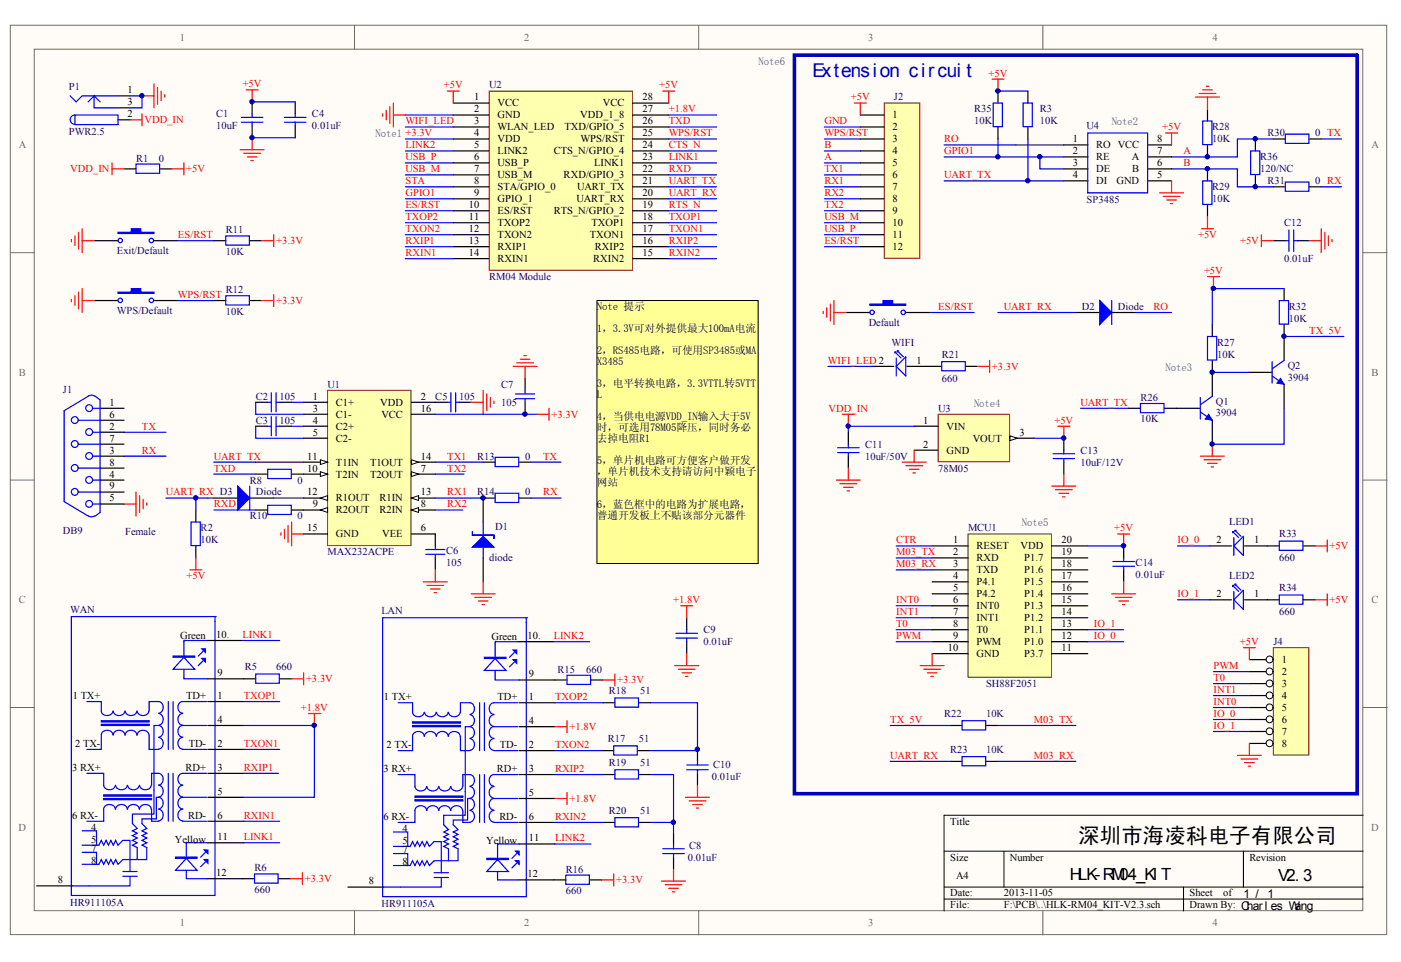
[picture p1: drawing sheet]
<svg xmlns="http://www.w3.org/2000/svg" width="297mm" height="204mm" viewBox="0 0 297 204" stroke-linecap="round" stroke-linejoin="round" font-family="sans-serif">
<g fill="#fffcf8" stroke="#716f64" stroke-width=".21">
<path d="M2.2 5.4h291.8v192.7h-291.8z"/>
<path d="M7.3 10.4h281.6v182.6h-281.6z"/>
</g>
<path d="M75.2 5.4v5M148.1 5.4v5M221.1 5.4v5M2.2 53.6h5.1M289 53.6h5.1M2.2 101.8h5.1M289 101.8h5.1M2.2 150h5.1M289 150h5.1M75.2 193.1v5.1M148.1 193.1v5.1M221.1 193.1v5.1" fill="none" stroke="#716f64" stroke-width=".21"/>
<path d="M289 172.8h-88.8v20.3M200.2 180.4h88.8M200.2 188h88.8M200.2 190.6h88.8M212.9 180.4v7.6M250.9 188v5.1M263.6 180.4v7.6" fill="none" stroke="#000" stroke-width=".21"/>
<path d="M69.4 82.7h17.7v32.9h-17.7z" fill="#ffffb0" stroke="#800000" stroke-width=".21"/>
<path d="M64.4 85.3h5M64.4 87.8h5M64.4 90.3h5M64.4 92.9h5M87.2 85.3h5.1M87.2 113.2h5.1M87.2 100.5h5.1" fill="none" stroke="#000" stroke-width=".25"/>
<path d="M87.2 100l1.5 .5-1.5 .5z" fill="#fffcf8" stroke="#000" stroke-width=".21"/>
<path d="M87.2 108.1h5.1" fill="none" stroke="#000" stroke-width=".25"/>
<path d="M87.2 108.1l1.5-.5v1z" fill="#fffcf8" stroke="#000" stroke-width=".21"/>
<path d="M64.4 108.1h5" fill="none" stroke="#000" stroke-width=".25"/>
<path d="M67.9 108.1l1.5-.5v1z" fill="#fffcf8" stroke="#000" stroke-width=".21"/>
<path d="M64.4 100.5h5" fill="none" stroke="#000" stroke-width=".25"/>
<path d="M67.9 100l1.5 .5-1.5 .5z" fill="#fffcf8" stroke="#000" stroke-width=".21"/>
<path d="M64.4 98h5" fill="none" stroke="#000" stroke-width=".25"/>
<path d="M67.9 97.4l1.5 .6-1.5 .5z" fill="#fffcf8" stroke="#000" stroke-width=".21"/>
<path d="M64.4 105.6h5" fill="none" stroke="#000" stroke-width=".25"/>
<path d="M67.9 105.6l1.5-.5v1z" fill="#fffcf8" stroke="#000" stroke-width=".21"/>
<path d="M87.2 105.6h5.1" fill="none" stroke="#000" stroke-width=".25"/>
<path d="M87.2 105.6l1.5-.5v1z" fill="#fffcf8" stroke="#000" stroke-width=".21"/>
<path d="M87.2 98h5.1" fill="none" stroke="#000" stroke-width=".25"/>
<path d="M87.2 97.4l1.5 .6-1.5 .5z" fill="#fffcf8" stroke="#000" stroke-width=".21"/>
<g fill="none" stroke="#000" stroke-width=".25">
<path d="M53.5 21.6v2.5M53.5 26.7v2.5M62.6 21.6v2.5M62.6 26.7v2.5M54.2 85.3h2.6M54.2 90.3h2.6M59.3 85.3h2.5M59.3 90.3h2.5M87.2 87.8h5.1M92.3 85.3h2.5M97.4 85.3h2.5M111.3 80.2v2.5"/>
<path d="M111.3 85.3v2.5M64.4 113.2h5M92.3 113.2v2.5M92.3 118.3v2.5M145.6 130.9v2.6M145.6 136v2.6"/>
</g>
<g fill="none" stroke="#00f" stroke-width=".25">
<path d="M51.2 24.9h4.5M51.2 25.9h4.5M53.5 24.1v.8M53.5 25.9v.8M53.5 21.6h9.1M53.5 29.2h9.1M60.3 24.9h4.6M60.3 25.9h4.6M62.6 24.1v.8M62.6 25.9v.8M26.3 91.6h8.9M26.3 96.7h8.9"/>
<path d="M54.2 85.3v2.5h10.2M54.2 90.3v2.6h10.2M56.8 85.3h.7M56.8 90.3h.7M57.5 83.2v4.1M57.5 88.3v4.1M58.5 83.2v4.1M58.5 88.3v4.1M58.5 85.3h.8M58.5 90.3h.8M61.8 85.3h2.6M61.8 90.3h2.6"/>
<path d="M92.3 98h10.1M94.8 85.3h.8M95.6 83.2v4.1M96.6 85.3h.8M96.6 83.2v4.1M109.3 83.5h4.1M109.3 84.5h4.1M111.3 82.7v.8M111.3 84.5v.8M90.3 117.5h4M90.3 116.5h4M92.3 115.7v.8"/>
<path d="M92.3 117.5v.8M143.3 134.2h4.6M143.3 135.3h4.6M145.6 133.5v.7M145.6 135.3v.7"/>
</g>
<g fill="none" stroke="#f00" stroke-width=".25">
<path d="M32.6 17.8v5.1M33.4 18.5v3.6M34.2 19.3v2M30.1 20.3h2.5M34.9 20.1v.5M50.9 31.7h5.1M51.7 32.5h3.5M52.4 33.3h2.1M53.2 34h.5M53.5 29.2v2.5M108.8 77.7h5.1M109.6 76.9h3.5"/>
<path d="M110.3 76.1h2M111.1 75.4h.5M111.3 77.7v2.5M99.9 85.3h2.5M102.4 82.7v5.1M103.2 83.5v3.5M104 84.3v2M104.7 85v.5M26.3 106.8h2.5M28.8 104.3v5.1M29.6 105.1v3.5M30.4 105.8v2.1"/>
<path d="M31.1 106.6v.5M59.5 112.9v.5M60.3 112.2v2M61.1 111.4v3.6M61.8 110.6v5.1M61.8 113.2h2.6M89.8 123.3h5M90.5 124.1h3.6M91.3 124.9h2M92 125.6h.5M92.3 120.8v2.5M145.6 138.6v2.5"/>
<path d="M143.1 141.1h5M143.8 141.8h3.6M144.6 142.6h2M145.3 143.4h.5"/>
</g>
<path d="M103.7 19.3h30.4v38h-30.4z" fill="#ffffb0" stroke="#800000" stroke-width=".21"/>
<g fill="none" stroke="#000" stroke-width=".25">
<path d="M96.1 21.8h7.6M96.1 24.4h7.6M96.1 26.9h7.6M96.1 29.5h7.6M96.1 32h7.6M96.1 34.5h7.6M96.1 37.1h7.6M96.1 39.6h7.6M134.2 21.8h7.6M134.2 24.4h7.6M134.2 26.9h7.6M134.2 29.5h7.6"/>
<path d="M134.2 32h7.6M134.2 34.5h7.6M134.2 37.1h7.6M134.2 39.6h7.6M96.1 42.1h7.6M96.1 44.7h7.6M96.1 47.2h7.6M96.1 49.8h7.6M96.1 52.3h7.6M96.1 54.8h7.6M134.2 42.1h7.6M134.2 44.7h7.6"/>
<path d="M134.2 47.2h7.6M134.2 49.8h7.6M134.2 52.3h7.6M134.2 54.8h7.6"/>
</g>
<path d="M81.1 24.1v.5M81.9 23.4v2M82.6 22.6v3.6M83.4 21.8v5.1M83.4 24.4h2.5" fill="none" stroke="#f00" stroke-width=".25"/>
<g fill="none" stroke="#00f" stroke-width=".25">
<path d="M85.9 32h10.2M85.9 34.5h10.2M85.9 37.1h10.2M85.9 39.6h10.2M141.8 24.4h10.1M141.8 26.9h10.1M141.8 29.5h10.1M141.8 32h10.1M141.8 34.5h10.1M141.8 37.1h10.1M141.8 39.6h10.1M85.9 42.1h10.2"/>
<path d="M85.9 44.7h10.2M85.9 47.2h10.2M85.9 49.8h10.2M85.9 52.3h10.2M85.9 54.8h10.2M141.8 42.1h10.1M141.8 44.7h10.1M141.8 47.2h10.1M141.8 49.8h10.1M141.8 52.3h10.1M141.8 54.8h10.1M39 136v7.6"/>
<path d="M43 138l-1 1.1M33.7 148.7a1.27 1.27 0 0 1 .9 1.2 1.27 1.27 0 0 1-.9 1.3M33.7 151.2a1.27 1.27 0 0 1 .9 1.3 1.27 1.27 0 0 1-.9 1.2M33.7 153.8a1.27 1.27 0 0 1 .9 1.2 1.27 1.27 0 0 1-.9 1.2M33.7 156.3a1.27 1.27 0 0 1 .9 1.2 1.27 1.27 0 0 1-.9 1.3M35.7 148.7v10.1M36.7 148.7v10.1M38.7 151.2a1.25 1.25 0 0 0-1 1.3 1.25 1.25 0 0 0 1 1.2M38.7 156.3a1.25 1.25 0 0 0-1 1.2 1.25 1.25 0 0 0 1 1.3M38.7 158.8h5.1M43 140.1l-1 1M43.8 148.7h-5.1a1.25 1.25 0 0 0-1 1.2 1.25 1.25 0 0 0 1 1.3"/>
<path d="M43.8 153.8h-5.1a1.25 1.25 0 0 0-1 1.2 1.25 1.25 0 0 0 1 1.2"/>
</g>
<g fill="#fff" stroke="#00f" stroke-width=".25">
<path d="M39 139.3l2.3 2.5h-4.6z"/>
<path d="M36.7 139.1h4.6v.2h-4.6z" fill-rule="evenodd"/>
</g>
<g fill="#00f" stroke="#00f" stroke-width=".25">
<path d="M42.8 137.5h.8v.8z"/>
<path d="M42.8 139.6h.8v.7z"/>
</g>
<g fill="none" stroke="#00f" stroke-width=".25">
<path d="M33.7 163.9a1.27 1.27 0 0 1 .9 1.3 1.27 1.27 0 0 1-.9 1.2M33.7 166.5a1.27 1.27 0 0 1 .9 1.2 1.27 1.27 0 0 1-.9 1.2M33.7 169a1.27 1.27 0 0 1 .9 1.2 1.27 1.27 0 0 1-.9 1.3M33.7 171.5a1.27 1.27 0 0 1 .9 1.3 1.27 1.27 0 0 1-.9 1.2M35.7 163.9v10.2M36.7 163.9v10.2M38.7 166.5a1.25 1.25 0 0 0-1 1.2 1.25 1.25 0 0 0 1 1.2M38.7 171.5a1.25 1.25 0 0 0-1 1.3 1.25 1.25 0 0 0 1 1.2M38.7 174.1h5.1M39.5 178.6v7.6M43.8 163.9h-5.1a1.25 1.25 0 0 0-1 1.3 1.25 1.25 0 0 0 1 1.2M43.8 169h-5.1a1.25 1.25 0 0 0-1 1.2 1.25 1.25 0 0 0 1 1.3"/>
<path d="M43.6 180.7l-1.1 1M43.6 182.7l-1.1 1"/>
</g>
<g fill="#fff" stroke="#00f" stroke-width=".25">
<path d="M39.5 181.9l2.3 2.6h-4.6z"/>
<path d="M37.2 181.7h4.6v.2h-4.6z" fill-rule="evenodd"/>
</g>
<g fill="#00f" stroke="#00f" stroke-width=".25">
<path d="M43.3 180.2h.8v.7z"/>
<path d="M43.3 182.2h.8v.8z"/>
<path d="M21.5 152.8h10.1v.2h-10.1z" fill-rule="evenodd"/>
<path d="M21.5 153.5h10.1v.3h-10.1z" fill-rule="evenodd"/>
<path d="M22 168.5h10.1v.2h-10.1z" fill-rule="evenodd"/>
<path d="M22 169.3h10.1v.2h-10.1z" fill-rule="evenodd"/>
</g>
<g fill="none" stroke="#00f" stroke-width=".25">
<path d="M43.8 135.8h-4.8v.2M45.6 130.7v59.1h-30.5v-59.1h30.7M105 136.3v7.6M109 138.3l-1 1M18.4 148.7h3.1v2a1.27 1.27 0 0 0 1.2 1 1.27 1.27 0 0 0 1.2-1M23.9 155.8a1.25 1.25 0 0 0-1.2-1 1.25 1.25 0 0 0-1.2 1v3h-3.1M26.5 150.7a1.27 1.27 0 0 1-1.3 1 1.27 1.27 0 0 1-1.2-1M26.5 155.8a1.25 1.25 0 0 0-1.3-1 1.25 1.25 0 0 0-1.2 1M29 150.7a1.27 1.27 0 0 1-1.2 1 1.27 1.27 0 0 1-1.2-1M29 155.8a1.25 1.25 0 0 0-1.2-1 1.25 1.25 0 0 0-1.2 1M31.6 150.7a1.27 1.27 0 0 1-1.3 1 1.27 1.27 0 0 1-1.2-1M31.6 155.8a1.25 1.25 0 0 0-1.3-1 1.25 1.25 0 0 0-1.2 1"/>
<path d="M31.6 155.8v3h2.1M33.7 148.7h-2.1v2M33.7 153.8h-1.1v18.7h-4.5v2.1l1 1-1 .5 1 .5-1 .5 1 .5-1 .5 1 .5-1 .5 1 .6v2.5M39 143.6v.3h5.1M51.7 158.8h7.6M51.7 148.7h7.6M99.7 149a1.27 1.27 0 0 1 .9 1.2 1.27 1.27 0 0 1-.9 1.2M99.7 151.5a1.27 1.27 0 0 1 .9 1.2 1.27 1.27 0 0 1-.9 1.3M99.7 154a1.27 1.27 0 0 1 .9 1.3 1.27 1.27 0 0 1-.9 1.2M99.7 156.6a1.27 1.27 0 0 1 .9 1.2 1.27 1.27 0 0 1-.9 1.2M101.7 149v10.1M102.7 149v10.1"/>
<path d="M104.7 151.5a1.25 1.25 0 0 0-1 1.2 1.25 1.25 0 0 0 1 1.3M104.7 156.6a1.25 1.25 0 0 0-1 1.2 1.25 1.25 0 0 0 1 1.2M104.7 159.1h5.1M109 140.3l-1 1M109.8 149h-5.1a1.25 1.25 0 0 0-1 1.2 1.25 1.25 0 0 0 1 1.2M109.8 154h-5.1a1.25 1.25 0 0 0-1 1.3 1.25 1.25 0 0 0 1 1.2M17.4 176.1h3.1v3h.5l.5-1 .5 1 .5-1 .5 1 .5-1 .5 1 .5-1 .5 1 1-1h1.6v6.6M17.4 179.1h3.1M18.4 163.9h3.6v2.6a1.27 1.27 0 0 0 1.2 .9 1.27 1.27 0 0 0 1.2-.9M24.4 171.5a1.25 1.25 0 0 0-1.2-1 1.25 1.25 0 0 0-1.2 1v2.6h-3.6M27 166.5a1.27 1.27 0 0 1-1.2 .9 1.27 1.27 0 0 1-1.3-.9M27 171.5a1.25 1.25 0 0 0-1.2-1 1.25 1.25 0 0 0-1.3 1"/>
<path d="M29.5 166.5a1.27 1.27 0 0 1-1.2 .9 1.27 1.27 0 0 1-1.2-.9M29.5 171.5a1.25 1.25 0 0 0-1.2-1 1.25 1.25 0 0 0-1.2 1M32.1 166.5a1.27 1.27 0 0 1-1.3 .9 1.27 1.27 0 0 1-1.2-.9M32.1 171.5a1.25 1.25 0 0 0-1.3-1 1.25 1.25 0 0 0-1.2 1M32.1 171.5v2.6h1.6M33.7 163.9h-1.6v2.6M33.7 169h-.5v4.6h-3.1v1l1 1-1 .5 1 .5-1 .5 1 .5-1 .5 1 .5-1 .5 1 .6v2.5h-5.1l-1 1-.5-1-.5 1-.5-1-.5 1-.5-1-.5 1-.5-1-.5 1h-.5v-2.5h-3.1M44.1 178.6h-4.6v.3M51.7 174.1h7.6M17.4 183.2h3.1M26 184.7h3.1M26 185.7h3.1"/>
<path d="M27.6 185.7v2.1h-12.2M39.5 186.2h4.3"/>
</g>
<path d="M43.8 135.8h7.6M44.1 153.8h7.6M44.1 148.7h7.6M44.1 158.8h7.6M44.1 143.9h7.6M44.1 163.9h7.6M44.1 174.1h7.6M44.1 169h7.6M44.1 178.6h7.6M7.8 187.8h7.6M43.8 186.2h7.6" fill="none" stroke="#000" stroke-width=".25"/>
<g fill="#fff" stroke="#00f" stroke-width=".25">
<path d="M105 139.6l2.3 2.5h-4.6z"/>
<path d="M102.7 139.3h4.6v.3h-4.6z" fill-rule="evenodd"/>
</g>
<g fill="#00f" stroke="#00f" stroke-width=".25">
<path d="M108.8 137.8h.8v.8z"/>
<path d="M108.8 139.8h.8v.8z"/>
</g>
<g fill="none" stroke="#00f" stroke-width=".25">
<path d="M99.7 164.2a1.27 1.27 0 0 1 .9 1.2 1.27 1.27 0 0 1-.9 1.2M99.7 166.7a1.27 1.27 0 0 1 .9 1.2 1.27 1.27 0 0 1-.9 1.3M99.7 169.3a1.27 1.27 0 0 1 .9 1.2 1.27 1.27 0 0 1-.9 1.2M99.7 171.8a1.27 1.27 0 0 1 .9 1.2 1.27 1.27 0 0 1-.9 1.2M101.7 164.2v10.1M102.7 164.2v10.1M104.7 166.7a1.25 1.25 0 0 0-1 1.2 1.25 1.25 0 0 0 1 1.3M104.7 171.8a1.25 1.25 0 0 0-1 1.2 1.25 1.25 0 0 0 1 1.2M104.7 174.3h5.1M105.5 178.9v7.6M109.8 164.2h-5.1a1.25 1.25 0 0 0-1 1.2 1.25 1.25 0 0 0 1 1.2M109.8 169.3h-5.1a1.25 1.25 0 0 0-1 1.2 1.25 1.25 0 0 0 1 1.2"/>
<path d="M109.6 180.9l-1.1 1M109.6 183l-1.1 1"/>
</g>
<g fill="#fff" stroke="#00f" stroke-width=".25">
<path d="M105.5 182.2l2.3 2.5h-4.6z"/>
<path d="M103.2 181.9h4.6v.3h-4.6z" fill-rule="evenodd"/>
</g>
<g fill="#00f" stroke="#00f" stroke-width=".25">
<path d="M109.3 180.4h.8v.8z"/>
<path d="M109.3 182.4h.8v.8z"/>
<path d="M87.5 153h10.1v.3h-10.1z" fill-rule="evenodd"/>
<path d="M87.5 153.8h10.1v.2h-10.1z" fill-rule="evenodd"/>
<path d="M88 168.7h10.1v.3h-10.1z" fill-rule="evenodd"/>
<path d="M88 169.5h10.1v.3h-10.1z" fill-rule="evenodd"/>
<path d="M25 49.2h2.8v-.7h2.1v.7h2.7v.3h-7.6z" fill-rule="evenodd"/>
<path d="M25 61.9h2.8v-.7h2.1v.7h2.7v.3h-7.6z" fill-rule="evenodd"/>
</g>
<g fill="none" stroke="#00f" stroke-width=".25">
<path d="M14.9 20.3l1.2 1.3 1.3-1.3h7.6M15.9 24.4a.98 .98 0 0 0-1 1 .98 .98 0 0 0 1 .9M15.9 24.4h9.1v2h-9.1zM18.7 21.6l1.3-1.3v2.6h5M20 20.3l1.2 1.3M27.6 20.3h2.5v2.6h-2.5M85.9 24.4h10.2M85.9 26.9h10.2M85.9 29.5h10.2M220.5 33.3v2.5h5.1M230.6 28.2h12.7v12.7h-12.7zM255 25.6h2v5h-2z"/>
<path d="M255 38.3h2v5h-2zM37.7 51h7.6M47.9 50h5v2h-5zM37.7 63.7h7.6M47.9 62.7h5v1.9h-5zM16.7 99.2h4.5M16.7 94.2h4.5M16.7 89.1h4.5M19.7 96.7h1.5M19.7 91.6h1.5M19.7 86.5h1.5M56.8 99.5h5v1.9h-5z"/>
<path d="M92.3 87.8h21.6M16.7 104.3h4.5M18.7 109.4l-5.1-3.1v-19.3l5.1-3a1.23 1.23 0 0 1 1.5 0l1 .8v23.8l-1 .8M19.7 106.8h1.5M19.7 101.8h1.5M20.1 109.3a1.23 1.23 0 0 1-1.4 0M45.3 100.5h8.9M45.3 108.1h8.9M56.8 107.1h5v1.9h-5zM92.3 100.5h6.1M92.3 108.1h5.8M51.4 135.8h7.9"/>
<path d="M109.8 136h-4.8v.3M111.6 130.9v59.2h-30.5v-59.2h30.7M117.4 136h7.6M51.7 153.8h15v15.2h-15M54.2 142.9h5v1.9h-5zM84.4 149h3.1v2a1.27 1.27 0 0 0 1.2 .9 1.27 1.27 0 0 0 1.2-.9M89.9 156.1a1.25 1.25 0 0 0-1.2-1.1 1.25 1.25 0 0 0-1.2 1.1v3h-3.1M92.5 151a1.27 1.27 0 0 1-1.3 .9 1.27 1.27 0 0 1-1.2-.9M92.5 156.1a1.25 1.25 0 0 0-1.3-1.1 1.25 1.25 0 0 0-1.2 1.1M95 151a1.27 1.27 0 0 1-1.2 .9 1.27 1.27 0 0 1-1.3-.9M95 156.1a1.25 1.25 0 0 0-1.2-1.1 1.25 1.25 0 0 0-1.3 1.1M97.5 151a1.27 1.27 0 0 1-1.2 .9 1.27 1.27 0 0 1-1.2-.9"/>
<path d="M97.5 156.1a1.25 1.25 0 0 0-1.2-1.1 1.25 1.25 0 0 0-1.2 1.1M97.6 156.1v3h2.1M99.7 149h-2.1v2M99.7 154h-1.1v18.8h-4.5v2l1 1-1 .6 1 .5-1 .5 1 .5-1 .5 1 .5-1 .5 1 .5v2.5M105 143.9v.2h5.1M117.7 149h10.1M117.7 159.1h9.9M120.2 143.1h5v2h-5zM130.1 158.1h5v1.9h-5zM130.4 147.9h5v2h-5zM138 149h9.9v10.1h-10.2M51.7 163.9h7.3"/>
<path d="M51.7 178.6h7.6M83.4 176.4h3.1v3h.5l.5-1 .5 1 .5-1 .5 1 .5-1 .5 1 .5-1 .5 1 1-1h1.6v6.6M83.4 179.4h3.1M84.4 164.2h3.6v2.5a1.27 1.27 0 0 0 1.2 1 1.27 1.27 0 0 0 1.2-1M90.4 171.8a1.25 1.25 0 0 0-1.2-1 1.25 1.25 0 0 0-1.2 1v2.5h-3.6M93 166.7a1.27 1.27 0 0 1-1.3 1 1.27 1.27 0 0 1-1.2-1M93 171.8a1.25 1.25 0 0 0-1.3-1 1.25 1.25 0 0 0-1.2 1M95.5 166.7a1.27 1.27 0 0 1-1.2 1 1.27 1.27 0 0 1-1.2-1M95.5 171.8a1.25 1.25 0 0 0-1.2-1 1.25 1.25 0 0 0-1.2 1M98.1 166.7a1.27 1.27 0 0 1-1.3 1 1.27 1.27 0 0 1-1.2-1M98.1 171.8a1.25 1.25 0 0 0-1.3-1 1.25 1.25 0 0 0-1.2 1M98.1 171.8v2.5h1.6"/>
<path d="M99.7 164.2h-1.6v2.5M99.7 169.3h-.6v4.5h-3v1l1 1-1 .6 1 .5-1 .5 1 .5-1 .5 1 .5-1 .5 1 .5v2.5h-5.1l-1 1.1-.5-1.1-.5 1.1-.5-1.1-.5 1.1-.5-1.1-.5 1.1-.5-1.1-.5 1.1h-.5v-2.6h-3.1M110.1 178.9h-4.6v.2M117.7 178.9h7.6M117.7 164.2h10.1M117.7 174.3h10.1M130.4 163.2h5v1.9h-5zM130.4 173.3h5v2h-5zM140.5 179.9h4.6M142.8 179.1v.8M145.6 162.1h4.6M145.6 163.2h4.6"/>
<path d="M147.9 161.4v.7M147.9 163.2v.7M54 185.2h5v2h-5zM83.4 183.5h3.1M92 185h3.1M92 186h3.1M93.6 186v2h-12.2M105.5 186.5h4.3M120 185.5h5v1.9h-5zM140.5 180.9h4.6M142.8 180.9v.8"/>
<circle cx="25.5" cy="51" r=".47"/>
<circle cx="32.1" cy="51" r=".47"/>
<circle cx="25.5" cy="63.7" r=".47"/>
<circle cx="32.1" cy="63.7" r=".47"/>
<circle cx="15.9" cy="89" r=".72"/>
<circle cx="15.9" cy="99.2" r=".72"/>
<circle cx="15.9" cy="94.1" r=".72"/>
<circle cx="18.9" cy="86.5" r=".72"/>
<circle cx="18.9" cy="96.7" r=".72"/>
<circle cx="18.9" cy="91.6" r=".72"/>
<circle cx="15.9" cy="104.3" r=".72"/>
<circle cx="18.9" cy="101.7" r=".72"/>
<circle cx="18.9" cy="106.8" r=".72"/>
</g>
<g fill="none" stroke="#000" stroke-width=".25">
<path d="M25 25.4h2.6M25 20.3h2.6M25 22.9h2.6M225.6 30.7h5M225.6 33.3h5M225.6 35.8h5M225.6 38.3h5M243.3 30.7h5.1M243.3 33.3h5.1M243.3 35.8h5.1M243.3 38.3h5.1M256 23.1v2.5"/>
<path d="M256 30.7v2.6M256 35.8v2.5M20 51h5M32.6 51h5.1M45.3 51h2.6M52.9 51h2.6M256 43.4v2.5M20 63.7h5M32.6 63.7h5.1M45.3 63.7h2.6M52.9 63.7h2.6M21.2 86.5h5.1"/>
<path d="M21.2 89.1h5.1M21.2 91.6h5.1M21.2 94.2h5.1M21.2 96.7h5.1M21.2 99.2h5.1M21.2 101.8h5.1M21.2 104.3h5.1M21.2 106.8h5.1M54.2 100.5h2.6M54.2 108.1h2.6M61.8 100.5h2.6M61.8 108.1h2.6"/>
<path d="M109.8 136h7.6M51.7 143.9h2.5M59.3 143.9h2.5M110.1 154h7.6M110.1 149h7.6M110.1 159.1h7.6M110.1 144.1h10.1M125.3 144.1h2.5M127.6 159.1h2.5M127.8 149h2.6M135.2 159.1h2.5M135.4 149h2.6"/>
<path d="M147.9 158.8v2.6M110.1 164.2h7.6M110.1 174.3h7.6M110.1 169.3h7.6M110.1 178.9h7.6M127.8 164.2h2.6M127.8 174.3h2.6M135.4 164.2h2.6M135.4 174.3h2.6M142.8 176.6v2.5M147.9 163.9v2.6M51.4 186.2h2.6"/>
<path d="M59 186.2h2.6M73.8 188h7.6M109.8 186.5h10.2M125 186.5h2.6M142.8 181.7v2.5"/>
</g>
<g fill="none" stroke="#f00" stroke-width=".25">
<path d="M52.2 19.1h2.5M53.5 19.1v2.5M94.8 19.3h2.6M96.1 19.3v2.5M140.5 19.3h2.6M141.8 19.3v2.5M254.2 19.8h3.6M255 19.1h2M255.8 18.3h.5M27.6 25.4h2.5M30.1 24.1v2.6M248.4 38.3v2.6"/>
<path d="M253.5 20.6h5M256 20.6v2.5M15.1 50.8v.5M15.9 50v2M16.7 49.2v3.6M17.4 48.5v5.1M17.4 51h2.6M55.5 51h2.5M58 49.8v2.5M245.9 40.9h5M246.6 41.6h3.6M247.4 42.4h2"/>
<path d="M248.1 43.2h.6M15.1 63.5v.5M15.9 62.7v2M16.7 61.9v3.6M17.4 61.2v5M17.4 63.7h2.6M55.5 63.7h2.5M58 62.4v2.6M113.9 87.8h2.5M116.4 86.5v2.6M144.3 128.4h2.6M145.6 128.4v2.5"/>
<path d="M61.8 143.9h2.6M64.4 142.6v2.5M65.4 151.2h2.5M66.7 151.2v2.6M117.7 154h2.5M120.2 152.8v2.5M127.8 144.1h2.6M130.4 142.9v2.5M117.7 169.3h2.5M120.2 168v2.5M145.3 169h5.1M146.1 169.8h3.6"/>
<path d="M146.9 170.5h2M147.6 171.3h.5M147.9 166.5v2.5M61.6 186.2h2.5M64.1 185v2.5M127.6 186.5h2.5M130.1 185.2v2.6M140.3 186.8h5M141 187.5h3.6M141.8 188.3h2M142.5 189h.6M142.8 184.2v2.6"/>
</g>
<path d="M200.4 173.1h25.6v7h-25.6z" fill="none" stroke="#fff" stroke-width=".21"/>
<path d="M198.9 87.8h15.2v10.1h-15.2z" fill="#ffffb0" stroke="#800000" stroke-width=".21"/>
<path d="M193.8 90.3h5.1M193.8 95.4h5.1M214.1 92.9h5.1" fill="none" stroke="#000" stroke-width=".25"/>
<path d="M214.1 92.4l1.6 .5-1.6 .5z" fill="#fffcf8" stroke="#000" stroke-width=".21"/>
<g fill="none" stroke="#f00" stroke-width=".25">
<path d="M23.8 34.5v2.6M23.8 35.8h2.5M36.4 35.8h2.6M39 34.5v2.6M181.1 21.8h2.6M182.4 21.8v2.6M174.5 66v.5M175.3 65.2v2.1M176.1 64.5v3.5M176.8 63.7v5.1M176.8 66.2h2.6M207.3 77.7h2.5"/>
<path d="M209.8 76.4v2.5M178.6 87.8h2.5M179.9 87.8v2.5M179.9 99.2v2.6M191.3 98h5.1M192 98.7h3.6M192.8 99.5h2M193.8 95.4v2.6M224.3 90.3h2.5M225.6 90.3v2.6M177.3 101.8h5.1M178.1 102.5h3.5"/>
<path d="M178.8 103.3h2.1M179.6 104h.5M193.6 100.2h.5M223 103h5.1M223.8 103.8h3.5M224.5 104.6h2.1M225.3 105.3h.5M225.6 100.5v2.5"/>
</g>
<path d="M26.3 35.8h2.5M33.9 35.8h2.5M179.4 66.2h5M184.9 77.7h4.6M192 66.2h5.1M192.3 77.7h7.4M204.7 77.7h2.6M179.9 91.6v2.6M179.9 96.7v2.5M225.6 92.9v2.5M225.6 98v2.5" fill="none" stroke="#000" stroke-width=".25"/>
<g fill="none" stroke="#00f" stroke-width=".25">
<path d="M28.8 34.8h5v1.9h-5zM174.8 26.9h7.6M174.8 29.5h7.6M174.8 32h7.6M174.8 34.5h7.6M174.8 37.1h7.6M174.8 39.6h7.6M200.2 30.7h15.2M200.2 38.3h25.4M200.2 33.3h25.4M174.8 42.1h7.6M174.8 44.7h7.6"/>
<path d="M174.8 47.2h7.6M174.8 49.8h7.6M174.8 52.3h7.6M175.5 77.7h9.4M189.8 74.6l1.2 1.3M189.8 74.6v.3M189.8 74.6h.2M190 77.7l2-2.1v4.1zM190 75.9v3.8M190.3 74.4l1.2 1.2M190.3 74.4v.2M190.3 74.4h.2"/>
<path d="M197.1 66.2h9.4M199.7 76.6h5v2h-5zM177.6 94.9h4.5M177.6 95.9h4.5M179.9 94.2v.7M179.9 95.9v.8M193.8 90.3h-13.9v1.3M219.2 92.9h6.4M223.3 96.2h4.5M223.3 97.2h4.5M225.6 95.4v.8M225.6 97.2v.8"/>
<circle cx="184.9" cy="66.2" r=".47"/>
<circle cx="191.5" cy="66.2" r=".47"/>
</g>
<path d="M184.4 64.5h2.8v-.8h2.1v.8h2.7v.2h-7.6z" fill-rule="evenodd" fill="#00f" stroke="#00f" stroke-width=".25"/>
<path d="M187.5 21.8h7.5v32.9h-7.5z" fill="#ffffb0" stroke="#800000" stroke-width=".21"/>
<g fill="none" stroke="#000" stroke-width=".25">
<path d="M182.4 24.4h5.1M182.4 26.9h5.1M182.4 29.5h5.1M182.4 32h5.1M182.4 34.5h5.1M182.4 37.1h5.1M182.4 39.6h5.1M270 29.5h2.5M270 39.6h2.5M277.6 29.5h2.5M277.6 39.6h2.5M182.4 42.1h5.1"/>
<path d="M182.4 44.7h5.1M182.4 47.2h5.1M182.4 49.8h5.1M182.4 52.3h5.1M257 78.9v5.1M264.6 78.9h5.1M272.3 71.3v5.1M102.4 98h2.6M110.1 98h2.5M249.4 86.5h5.1M257 89.1v5.1M272.3 81.5v5"/>
<path d="M102.4 118.3v5M105 105.6h-2.6v5M110.1 105.6h2.5"/>
</g>
<g fill="none" stroke="#00f" stroke-width=".25">
<path d="M272.5 28.4h5v2h-5zM272.5 38.6h5v1.9h-5zM280.1 29.5h4.3M280.1 39.6h4.3M269.7 79.7l2.6 1.8M269.7 76.6v4.6M272.3 76.4l-2.6 1.8M45.3 98h8.9M105 96.9h5v2h-5zM112.6 98h6.3M229.1 86.5h10.2M254.5 87.3l2.5 1.8"/>
<path d="M254.5 84.3v4.5M257 84l-2.5 1.8M272.3 86.5v7.7h-15.3M35.2 105.6h8.9M102.4 110.6v7.7M105 104.6h5v1.9h-5zM112.6 105.6h6.3"/>
</g>
<g fill="#00f" stroke="#00f" stroke-width=".25">
<path d="M100.2 116l2.2-2.3 2.3 2.3z"/>
<path d="M100.2 112.7v.7h4.5v.8v-.8h-4.5z" fill-rule="evenodd"/>
</g>
<g fill="#00f" stroke="#00f" stroke-width=".21">
<path d="M256.3 87.8l.7 1.3-1.5-.3z"/>
<path d="M271.5 80.2l.8 1.3-1.6-.3z"/>
</g>
<path d="M256 58.6h2.5M257.3 58.6v2.6M254.5 96.7h5.1M255.2 97.4h3.6M256 98.2h2M256.8 99h.5M257 94.2v2.5" fill="none" stroke="#f00" stroke-width=".25"/>
<path d="M205.2 113.2h17.7v30.3h-17.7z" fill="#ffffb0" stroke="#800000" stroke-width=".21"/>
<g fill="none" stroke="#000" stroke-width=".25">
<path d="M197.6 115.7h7.6M197.6 118.3h7.6M223 115.7h7.6M223 118.3h7.6M197.6 120.8h7.6M197.6 123.3h7.6M197.6 125.9h7.6M197.6 128.4h7.6M197.6 130.9h7.6M197.6 133.5h7.6M197.6 136h7.6M197.6 138.6h7.6"/>
<path d="M223 120.8h7.6M223 123.3h7.6M223 125.9h7.6M223 128.4h7.6M223 130.9h7.6M223 133.5h7.6M223 136h7.6M223 138.6h7.6M201.4 153.8h2.6M209.1 153.8h2.5M201.4 161.4h2.6M209.1 161.4h2.5"/>
</g>
<g fill="none" stroke="#00f" stroke-width=".25">
<path d="M190 118.3h7.6M190 115.7h7.6M190 136h7.6M190 120.8h7.6M190 128.4h7.6M190 130.9h7.6M190 133.5h7.6M230.6 136h7.6M230.6 133.5h7.6M188.7 153.8h12.7M204 152.8h5v1.9h-5zM211.6 153.8h16.5"/>
<path d="M188.7 161.4h12.7M204 160.4h5v1.9h-5zM211.6 161.4h16.5"/>
</g>
<path d="M237 113.2h2.5M238.2 113.2v2.5" fill="none" stroke="#f00" stroke-width=".25"/>
<path d="M270 137.3h7.5v22.7h-7.5z" fill="#ffffb0" stroke="#800000" stroke-width=".21"/>
<path d="M264.9 139.8h5.1" fill="none" stroke="#000" stroke-width=".25"/>
<circle cx="269.2" cy="139.8" r=".72" fill="#fffcf8" stroke="#000" stroke-width=".21"/>
<path d="M264.9 142.4h5.1" fill="none" stroke="#000" stroke-width=".25"/>
<circle cx="269.2" cy="142.3" r=".72" fill="#fffcf8" stroke="#000" stroke-width=".21"/>
<path d="M264.9 144.9h5.1" fill="none" stroke="#000" stroke-width=".25"/>
<circle cx="269.2" cy="144.9" r=".72" fill="#fffcf8" stroke="#000" stroke-width=".21"/>
<path d="M264.9 147.4h5.1" fill="none" stroke="#000" stroke-width=".25"/>
<circle cx="269.2" cy="147.4" r=".72" fill="#fffcf8" stroke="#000" stroke-width=".21"/>
<path d="M264.9 150h5.1" fill="none" stroke="#000" stroke-width=".25"/>
<circle cx="269.2" cy="149.9" r=".72" fill="#fffcf8" stroke="#000" stroke-width=".21"/>
<path d="M264.9 152.5h5.1" fill="none" stroke="#000" stroke-width=".25"/>
<circle cx="269.2" cy="152.5" r=".72" fill="#fffcf8" stroke="#000" stroke-width=".21"/>
<path d="M264.9 155h5.1" fill="none" stroke="#000" stroke-width=".25"/>
<circle cx="269.2" cy="155" r=".72" fill="#fffcf8" stroke="#000" stroke-width=".21"/>
<path d="M264.9 157.6h5.1" fill="none" stroke="#000" stroke-width=".25"/>
<circle cx="269.2" cy="157.5" r=".72" fill="#fffcf8" stroke="#000" stroke-width=".21"/>
<g fill="none" stroke="#000" stroke-width=".25">
<path d="M211.6 19.3v2.5M217.9 19.3v2.5M211.6 26.9v2.6M217.9 26.9v2.6M266.2 29.5v2.5M266.2 37.1v2.5M270 51h2.5M275 51h2.6M228.1 66.2h5.1M235.7 66.2h5.1M257 68.8v2.5M257 76.4v2.5"/>
<path d="M272.3 61.2v2.5M272.3 68.8v2.5M239.3 86.5h2.5M246.9 86.5h2.5M41.5 108.1v2.5M41.5 115.7v2.6M45.3 105.6h5.1M52.9 105.6h5.1M238.2 115.7v2.6M256.5 115.7h4.6M263.9 115.7h7.3M276.3 115.7h2.6"/>
<path d="M238.2 120.8v2.5M256.5 127.1h4.6M263.9 127.1h7.3M276.3 127.1h2.6"/>
</g>
<g fill="none" stroke="#00f" stroke-width=".25">
<path d="M211.6 19.3h6.3M210.6 21.8h1.9v5h-1.9zM211.6 29.5v3.8M216.9 21.8h2v5h-2zM217.9 29.5v8.8M248.4 35.8h14v3.8h7.6M265.1 32h2v5h-2zM270 29.5h-7.6v3.8h-14M272.5 51h.8M273.3 48.7v4.6M274.3 51h.7M274.3 48.7v4.6"/>
<path d="M211.6 66.2h16.5M235.7 63.7v5.1M240.8 66.2h7.6M256 71.3h2v5h-2zM257 78.9h7.6M271.2 63.7h2v5h-2zM272 71.3h12.9M272.3 61.2h-15.3v7.6M241.8 85.5h5v2h-5zM40.5 110.6h2v5h-2zM41.5 105.6v2.5M52.9 103v5.1"/>
<path d="M92.3 105.6h10.1M230.6 115.7h7.6M236 119h4.5M238.2 118.3v.7M249.7 115.7h6.8M261.3 112.7v.2M261.3 112.7l1.3 1.2M261.3 112.7h.3M261.6 115.7l2-2v4zM261.6 113.9v3.8M261.8 112.4v.3M261.8 112.4l1.3 1.3"/>
<path d="M261.8 112.4h.3M271.2 114.7h5v2h-5zM236 120h4.5M238.2 120v.8M249.7 127.1h6.8M261.3 124.1l1.3 1.3M261.3 124.1v.2M261.3 124.1h.3M261.6 127.1l2-2v4.1zM261.6 125.4v3.8M261.8 123.8l1.3 1.3M261.8 123.8v.3"/>
<path d="M261.8 123.8h.3M271.2 126.1h5v2h-5zM257.3 150h7.6M257.3 142.4h7.6M257.3 144.9h7.6M257.3 147.4h7.6M257.3 155h7.6M257.3 152.5h7.6"/>
</g>
<g fill="none" stroke="#f00" stroke-width=".25">
<path d="M210.3 16.8h2.6M211.6 16.8v2.5M247.1 28.2h2.6M248.4 28.2v2.5M254.7 48.5h2.6M256 45.9v2.6M267.4 49.8v2.5M267.4 51h2.6M277.6 51h2.5M280.1 48.5v5.1M280.9 49.2v3.6M281.6 50v2"/>
<path d="M282.4 50.8v.5M41.5 118.3v2.5M278.9 115.7h2.5M281.4 114.4v2.6M40.3 120.8h2.5M99.9 125.9h5.1M100.7 126.6h3.5M101.4 127.4h2.1M102.2 128.1h.5M102.4 123.3v2.6M197.6 138.6v2.5M235.7 125.9h5.1"/>
<path d="M236.5 126.6h3.5M237.2 127.4h2.1M238 128.1h.5M238.2 123.3v2.6M263.6 137.3h2.6M264.9 137.3v2.5M278.9 127.1h2.5M281.4 125.9v2.5M195.1 141.1h5.1M195.9 141.8h3.5M196.6 142.6h2M197.4 143.4h.5"/>
<path d="M264.9 157.6v2.5M262.4 160.1h5M263.1 160.9h3.6M263.9 161.6h2M264.6 162.4h.5"/>
</g>
<g fill="#00f" stroke="#00f" stroke-width=".25">
<path d="M50.4 103l2.5 2.6-2.5 2.5z"/>
<path d="M233.2 63.7l2.5 2.5-2.5 2.6z"/>
</g>
<path d="M215.4 30.7h10.2M54.2 98h10.2M44.1 105.6h1.2M58 105.6h6.4" fill="none" stroke="#000080" stroke-width=".25"/>
<path d="M126.6 63.7h34.1v55.7h-34.1z" fill="#ffff96" stroke="#000" stroke-width=".21"/>
<path d="M138 164.2h4.8v12.4M138 174.3h4.8" fill="none" stroke="#00f" stroke-width=".25"/>
<path d="M168.4 11.7h119.3v156.5h-119.3z" fill="none" stroke="#0000bf" stroke-width=".76"/>
<g fill="#000080" stroke="#000080" stroke-width=".21">
<circle cx="30.1" cy="20.3" r=".47"/>
<circle cx="41.5" cy="105.5" r=".47"/>
<circle cx="53.4" cy="29.2" r=".47"/>
<circle cx="53.4" cy="21.6" r=".47"/>
<circle cx="66.6" cy="153.7" r=".47"/>
<circle cx="102.4" cy="105.5" r=".47"/>
<circle cx="111.3" cy="87.8" r=".47"/>
<circle cx="142.8" cy="174.3" r=".47"/>
<circle cx="147.8" cy="158.8" r=".47"/>
<circle cx="179.8" cy="90.3" r=".47"/>
<circle cx="211.6" cy="33.2" r=".47"/>
<circle cx="211.6" cy="19.3" r=".47"/>
<circle cx="217.9" cy="38.3" r=".47"/>
<circle cx="220.4" cy="33.2" r=".47"/>
<circle cx="225.5" cy="92.8" r=".47"/>
<circle cx="238.2" cy="115.7" r=".47"/>
<circle cx="256" cy="35.8" r=".47"/>
<circle cx="256" cy="33.2" r=".47"/>
<circle cx="257" cy="94.1" r=".47"/>
<circle cx="257" cy="78.9" r=".47"/>
<circle cx="257.2" cy="61.1" r=".47"/>
<circle cx="266.1" cy="39.6" r=".47"/>
<circle cx="266.1" cy="29.4" r=".47"/>
<circle cx="272.2" cy="71.3" r=".47"/>
</g>
<text font-size="4.6" x="228.6" y="178.7">深圳市海凌科电子有限公司</text>
<text font-size="4" fill="#0000bf" x="172.2" y="16.3">Extension circui t</text>
<g font-size="3.6">
<text x="226.8" y="186.4">HLK-RM04_KI T</text>
<text x="271" y="186.7">V2. 3</text>
</g>
<g font-size="2.5">
<text x="263.6" y="190.3">1 /</text>
<text x="268.7" y="190.3">1</text>
<text x="263.1" y="192.9">Charl es Wng</text>
<text x="274.5" y="192.9">a</text>
</g>
<g font-size="2.3" fill="#00a36e">
<text x="160.8" y="13.9">Note6</text>
<text x="79.6" y="29.1">Note1 +3.3V</text>
<text x="235.7" y="26.5">Note2</text>
<text x="247.1" y="78.6">Note3</text>
<text x="206.5" y="86.2">Note4</text>
<text x="216.7" y="111.5">Note5</text>
</g>
<g font-size="2.3">
<text x="126.6" y="65.7">Note 提示</text>
<text x="126.6" y="70.3">1，3.3V可对外提供最大100mA电流</text>
<text x="126.6" y="75">2，RS485电路，可使用SP3485或MA</text>
<text x="126.6" y="77.3">X3485</text>
<text x="126.6" y="82">3，电平转换电路，3.3VTTL转5VTT</text>
<text x="126.6" y="84.3">L</text>
<text x="126.6" y="89">4，当供电电源VDD_IN输入大于5V</text>
<text x="126.6" y="91.3">时，可选用78M05降压，同时务必</text>
<text x="126.6" y="93.7">去掉电阻R1</text>
<text x="126.6" y="98.3">5，单片机电路可方便客户做开发</text>
<text x="126.6" y="100.7">，单片机技术支持请访问中颖电子</text>
<text x="126.6" y="103">网站</text>
<text x="126.6" y="107.7">6，蓝色框中的电路为扩展电路，</text>
<text x="126.6" y="110">普通开发板上不贴该部分元器件</text>
</g>
<g font-size="2.2" fill="#716f64">
<text x="38.1" y="8.6">1</text>
<text x="111.1" y="8.6">2</text>
<text x="184.1" y="8.6">3</text>
<text x="257.1" y="8.6">4</text>
<text x="4" y="31.4">A</text>
<text x="290.8" y="31.4">A</text>
<text x="4" y="79.6">B</text>
<text x="290.8" y="79.6">B</text>
<text x="4" y="127.9">C</text>
<text x="290.8" y="127.9">C</text>
<text x="3.9" y="176.1">D</text>
<text x="290.7" y="176.1">D</text>
<text x="38.1" y="196.4">1</text>
<text x="111.1" y="196.4">2</text>
<text x="184.1" y="196.4">3</text>
<text x="257.1" y="196.4">4</text>
</g>
<g font-size="2.2" fill="#f00">
<text x="209.6" y="16.2">+5V</text>
<text x="51.5" y="18.5">+5V</text>
<text x="94.1" y="18.8">+5V</text>
<text x="139.8" y="18.8">+5V</text>
<text x="141.8" y="23.8">+1.8V</text>
<text x="180.4" y="21.3">+5V</text>
<text x="30.6" y="26.1">VDD_IN</text>
<text x="85.9" y="26.4">WIFI_LED</text>
<text x="141.8" y="26.4">TXD</text>
<text x="141.8" y="28.9">WPS/RST</text>
<text x="174.8" y="26.4">GND</text>
<text x="174.8" y="28.9">WPS/RST</text>
<text x="246.4" y="27.6">+5V</text>
<text x="85.9" y="34">USB_P</text>
<text x="85.9" y="31.4">LINK2</text>
<text x="141.8" y="31.4">CTS_N</text>
<text x="141.8" y="34">LINK1</text>
<text x="174.8" y="31.4">B</text>
<text x="174.8" y="34">A</text>
<text x="200.2" y="32.7">GPIO1</text>
<text x="200.2" y="30.2">RO</text>
<text x="250.9" y="35.2">B</text>
<text x="250.9" y="32.7">A</text>
<text x="14.9" y="36.5">VDD_IN</text>
<text x="39.5" y="36.5">+5V</text>
<text x="85.9" y="36.5">USB_M</text>
<text x="85.9" y="39.1">STA</text>
<text x="85.9" y="41.6">GPIO1</text>
<text x="141.8" y="36.5">RXD</text>
<text x="141.8" y="39.1">UART_TX</text>
<text x="141.8" y="41.6">UART_RX</text>
<text x="174.8" y="39.1">RX1</text>
<text x="174.8" y="36.5">TX1</text>
<text x="174.8" y="41.6">RX2</text>
<text x="200.2" y="37.8">UART_TX</text>
<text x="85.9" y="46.7">TXOP2</text>
<text x="85.9" y="44.1">ES/RST</text>
<text x="141.8" y="44.1">RTS_N</text>
<text x="141.8" y="46.7">TXOP1</text>
<text x="174.8" y="44.1">TX2</text>
<text x="174.8" y="46.7">USB_M</text>
<text x="37.7" y="50.5">ES/RST</text>
<text x="58.5" y="51.7">+3.3V</text>
<text x="85.9" y="51.7">RXIP1</text>
<text x="85.9" y="49.2">TXON2</text>
<text x="141.8" y="49.2">TXON1</text>
<text x="141.8" y="51.7">RXIP2</text>
<text x="174.8" y="51.7">ES/RST</text>
<text x="174.8" y="49.2">USB_P</text>
<text x="254" y="50.5">+5V</text>
<text x="262.9" y="51.7">+5V</text>
<text x="85.9" y="54.3">RXIN1</text>
<text x="141.8" y="54.3">RXIN2</text>
<text x="255.3" y="58.1">+5V</text>
<text x="37.7" y="63.2">WPS/RST</text>
<text x="58.5" y="64.4">+3.3V</text>
<text x="198.9" y="65.7">ES/RST</text>
<text x="212.9" y="65.7">UART_RX</text>
<text x="244.6" y="65.7">RO</text>
<text x="277.6" y="70.8">TX_5V</text>
<text x="175.5" y="77.1">WIFI_LED 2</text>
<text x="210.3" y="78.4">+3.3V</text>
<text x="116.9" y="88.5">+3.3V</text>
<text x="175.7" y="87.3">VDD_IN</text>
<text x="223.5" y="89.8">+5V</text>
<text x="229.1" y="86">UART_TX</text>
<text x="30.1" y="91.1">TX</text>
<text x="30.1" y="96.1">RX</text>
<text x="45.3" y="97.4">UART_TX</text>
<text x="45.3" y="99.9">TXD</text>
<text x="94.8" y="99.9">TX2</text>
<text x="94.8" y="97.4">TX1</text>
<text x="115.1" y="97.4">TX</text>
<text x="35.2" y="105">UART_RX D3</text>
<text x="45.3" y="107.6">RXD</text>
<text x="94.8" y="107.6">RX2</text>
<text x="94.8" y="105">RX1</text>
<text x="115.1" y="105">RX</text>
<text x="236.2" y="112.6">+5V</text>
<text x="190" y="117.7">M03_TX</text>
<text x="190" y="115.2">CTR</text>
<text x="249.7" y="115.2">IO_0</text>
<text x="281.9" y="116.4">+5V</text>
<text x="39.5" y="122.8">+5V</text>
<text x="190" y="120.2">M03_RX</text>
<text x="142.8" y="127.9">+1.8V</text>
<text x="190" y="127.9">INT0</text>
<text x="190" y="130.4">INT1</text>
<text x="249.7" y="126.6">IO_1</text>
<text x="281.9" y="127.9">+5V</text>
<text x="51.4" y="135.2">LINK1</text>
<text x="117.4" y="135.5">LINK2</text>
<text x="190" y="132.9">T0</text>
<text x="190" y="135.5">PWM</text>
<text x="231.9" y="135.5">IO_0</text>
<text x="231.9" y="132.9">IO_1</text>
<text x="262.9" y="136.7">+5V</text>
<text x="257.3" y="141.8">PWM</text>
<text x="51.7" y="148.2">TXOP1</text>
<text x="64.9" y="144.6">+3.3V</text>
<text x="117.7" y="148.4">TXOP2</text>
<text x="130.9" y="144.9">+3.3V</text>
<text x="257.3" y="149.4">INT0</text>
<text x="257.3" y="146.9">INT1</text>
<text x="257.3" y="144.3">T0</text>
<text x="63.8" y="150.7">+1.8V</text>
<text x="120.7" y="154.7">+1.8V</text>
<text x="188.7" y="153.2">TX_5V</text>
<text x="219.2" y="153.2">M03_TX</text>
<text x="257.3" y="152">IO_0</text>
<text x="257.3" y="154.5">IO_1</text>
<text x="51.7" y="158.3">TXON1</text>
<text x="117.7" y="158.6">TXON2</text>
<text x="188.7" y="160.8">UART_RX</text>
<text x="219.2" y="160.8">M03_RX</text>
<text x="51.7" y="163.4">RXIP1</text>
<text x="117.7" y="163.6">RXIP2</text>
<text x="51.7" y="173.5">RXIN1</text>
<text x="117.7" y="173.8">RXIN2</text>
<text x="120.7" y="170">+1.8V</text>
<text x="51.7" y="178.1">LINK1</text>
<text x="117.7" y="178.3">LINK2</text>
<text x="64.6" y="187">+3.3V</text>
<text x="130.6" y="187.2">+3.3V</text>
</g>
<g font-size="2.2" fill="#000080">
<text x="14.6" y="19">P1</text>
<text x="103.7" y="18.8">U2</text>
<text x="189.5" y="21.3">J2</text>
<text x="206.5" y="23.8">R35</text>
<text x="220.5" y="23.8">R3</text>
<text x="14.6" y="28.7">PWR2.5</text>
<text x="45.8" y="24.8">C1</text>
<text x="45.8" y="27.4">10uF</text>
<text x="66.1" y="24.8">C4</text>
<text x="66.1" y="27.4">0.01uF</text>
<text x="206.5" y="26.4">10K</text>
<text x="220.5" y="26.4">10K</text>
<text x="230.4" y="27.4">U4</text>
<text x="257" y="27.6">R28</text>
<text x="268.7" y="28.9">R30</text>
<text x="278.9" y="28.9">0 TX</text>
<text x="28.8" y="34.2">R1</text>
<text x="33.7" y="34.2">0</text>
<text x="257" y="30.2">10K</text>
<text x="267.2" y="34">R36</text>
<text x="257" y="40.3">R29</text>
<text x="267.2" y="36.5">120/NC</text>
<text x="268.7" y="39.1">R31</text>
<text x="278.9" y="39.1">0 RX</text>
<text x="230.4" y="43.1">SP3485</text>
<text x="257" y="42.9">10K</text>
<text x="272.3" y="47.9">C12</text>
<text x="24.8" y="53.8">Exit/Default</text>
<text x="47.9" y="49.5">R11</text>
<text x="47.9" y="54">10K</text>
<text x="103.7" y="59.4">RM04 Module</text>
<text x="272.3" y="55.5">0.01uF</text>
<text x="47.9" y="62.1">R12</text>
<text x="229.4" y="65.7">D2</text>
<text x="237" y="65.7">Diode</text>
<text x="273.3" y="65.7">R32</text>
<text x="24.8" y="66.5">WPS/Default</text>
<text x="47.9" y="66.7">10K</text>
<text x="184.2" y="69">Default</text>
<text x="273.3" y="68.2">10K</text>
<text x="189" y="73.3">WIFI</text>
<text x="199.7" y="75.8">R21</text>
<text x="258" y="75.8">10K</text>
<text x="258" y="73.3">R27</text>
<text x="13.4" y="83.2">J1</text>
<text x="69.4" y="82.2">U1</text>
<text x="106.3" y="82.2">C7</text>
<text x="199.7" y="80.9">660</text>
<text x="273" y="78.1">Q2</text>
<text x="273" y="80.7">3904</text>
<text x="54.2" y="84.7">C2</text>
<text x="54.2" y="89.8">C3</text>
<text x="59.3" y="84.7">105</text>
<text x="59.3" y="89.8">105</text>
<text x="92.3" y="84.7">C5</text>
<text x="97.4" y="84.7">105</text>
<text x="106.3" y="86">105</text>
<text x="198.9" y="87.3">U3</text>
<text x="241.8" y="89.5">10K</text>
<text x="241.8" y="85">R26</text>
<text x="257.8" y="85.7">Q1</text>
<text x="257.8" y="88.3">3904</text>
<text x="183.4" y="94.9">C11</text>
<text x="101.2" y="97.4">R13</text>
<text x="111.3" y="97.4">0</text>
<text x="183.4" y="97.4">10uF/50V</text>
<text x="198.9" y="99.9">78M05</text>
<text x="229.1" y="96.1">C13</text>
<text x="229.1" y="98.7">10uF/12V</text>
<text x="52.9" y="102.5">R8</text>
<text x="54.2" y="105">Diode</text>
<text x="63.1" y="102.5">0</text>
<text x="101.2" y="105">R14</text>
<text x="111.3" y="105">0</text>
<text x="13.4" y="113.1">DB9</text>
<text x="26.6" y="113.4">Female</text>
<text x="42.5" y="112.6">R2</text>
<text x="52.9" y="110.1">R10</text>
<text x="63.1" y="110.1">0</text>
<text x="105" y="112.4">D1</text>
<text x="205.2" y="112.6">MCU1</text>
<text x="260.6" y="111.4">LED1</text>
<text x="271.2" y="113.9">R33</text>
<text x="42.5" y="115.2">10K</text>
<text x="69.4" y="117.7">MAX232ACPE</text>
<text x="94.6" y="117.5">C6</text>
<text x="94.6" y="120">105</text>
<text x="103.7" y="119">diode</text>
<text x="240.8" y="120">C14</text>
<text x="271.2" y="119">660</text>
<text x="240.8" y="122.5">0.01uF</text>
<text x="260.6" y="122.8">LED2</text>
<text x="271.2" y="125.3">R34</text>
<text x="14.9" y="129.9">WAN</text>
<text x="80.9" y="130.1">LAN</text>
<text x="271.2" y="130.4">660</text>
<text x="149.1" y="134.2">C9</text>
<text x="149.1" y="136.7">0.01uF</text>
<text x="270" y="136.7">J4</text>
<text x="51.9" y="142.1">R5</text>
<text x="58.5" y="142.1">660</text>
<text x="118.2" y="142.6">R15</text>
<text x="124.3" y="142.6">660</text>
<text x="129.1" y="147.1">R18</text>
<text x="135.7" y="147.1">51</text>
<text x="209.1" y="145.6">SH88F2051</text>
<text x="200.2" y="152">R22</text>
<text x="209.1" y="152">10K</text>
<text x="128.8" y="157.3">R17</text>
<text x="135.4" y="157.3">51</text>
<text x="201.4" y="159.6">R23</text>
<text x="209.1" y="159.6">10K</text>
<text x="129.1" y="162.4">R19</text>
<text x="135.7" y="162.4">51</text>
<text x="150.9" y="165.4">0.01uF</text>
<text x="151.2" y="162.9">C10</text>
<text x="129.1" y="172.5">R20</text>
<text x="135.7" y="172.5">51</text>
<text x="146.1" y="179.9">C8</text>
<text x="54" y="184.7">R6</text>
<text x="120" y="184.9">R16</text>
<text x="145.8" y="182.4">0.01uF</text>
<text x="54" y="189.3">660</text>
<text x="120" y="189.5">660</text>
<text x="14.9" y="192">HR911105A</text>
<text x="80.9" y="192.3">HR911105A</text>
</g>
<g font-size="2.2">
<text x="27.1" y="19.8">1</text>
<text x="27.1" y="22.3">3</text>
<text x="100.6" y="21.3">1</text>
<text x="100.6" y="23.8">2</text>
<text x="105.5" y="22.6">VCC</text>
<text x="127.8" y="22.6">VCC</text>
<text x="136.2" y="23.8">27</text>
<text x="136.2" y="21.3">28</text>
<text x="27.1" y="24.8">2</text>
<text x="100.6" y="26.4">3</text>
<text x="100.6" y="28.9">4</text>
<text x="105.5" y="25.1">GND</text>
<text x="105.5" y="27.6">WLAN_LED</text>
<text x="119.7" y="27.6">TXD/GPIO_5</text>
<text x="123" y="25.1">VDD_1_8</text>
<text x="136.2" y="28.9">25</text>
<text x="136.2" y="26.4">26</text>
<text x="189.3" y="25.1">1</text>
<text x="189.3" y="27.6">2</text>
<text x="100.6" y="31.4">5</text>
<text x="100.6" y="34">6</text>
<text x="105.5" y="30.2">VDD</text>
<text x="105.5" y="32.7">LINK2</text>
<text x="105.5" y="35.2">USB_P</text>
<text x="117.4" y="32.7">CTS_N/GPIO_4</text>
<text x="123.1" y="30.2">WPS/RST</text>
<text x="126" y="35.2">LINK1</text>
<text x="136.2" y="34">23</text>
<text x="136.2" y="31.4">24</text>
<text x="189.3" y="30.2">3</text>
<text x="189.3" y="32.7">4</text>
<text x="189.3" y="35.2">5</text>
<text x="227.5" y="30.2">1</text>
<text x="227.5" y="32.7">2</text>
<text x="227.5" y="35.2">3</text>
<text x="232.4" y="31.4">RO VCC</text>
<text x="232.4" y="34">RE</text>
<text x="240" y="34">A</text>
<text x="245.4" y="35.2">6</text>
<text x="245.4" y="32.7">7</text>
<text x="245.4" y="30.2">8</text>
<text x="100.6" y="36.5">7</text>
<text x="100.6" y="39.1">8</text>
<text x="100.6" y="41.6">9</text>
<text x="105.5" y="37.8">USB_M</text>
<text x="105.5" y="40.3">STA/GPIO_0</text>
<text x="119.5" y="37.8">RXD/GPIO_3</text>
<text x="122.4" y="40.3">UART_TX</text>
<text x="136.2" y="41.6">20</text>
<text x="136.2" y="39.1">21</text>
<text x="136.2" y="36.5">22</text>
<text x="189.3" y="37.8">6</text>
<text x="189.3" y="40.3">7</text>
<text x="227.5" y="37.8">4</text>
<text x="232.4" y="36.5">DE</text>
<text x="232.4" y="39.1">DI</text>
<text x="236.7" y="39.1">GND</text>
<text x="240.1" y="36.5">B</text>
<text x="245.4" y="37.8">5</text>
<text x="99.4" y="44.1">10</text>
<text x="99.4" y="46.7">11</text>
<text x="105.5" y="42.9">GPIO_1</text>
<text x="105.5" y="45.4">ES/RST</text>
<text x="105.5" y="47.9">TXOP2</text>
<text x="117.4" y="45.4">RTS_N/GPIO_2</text>
<text x="122.2" y="42.9">UART_RX</text>
<text x="125.4" y="47.9">TXOP1</text>
<text x="136.2" y="46.7">18</text>
<text x="136.2" y="44.1">19</text>
<text x="189.3" y="42.9">8</text>
<text x="189.3" y="45.4">9</text>
<text x="189.3" y="47.9">10</text>
<text x="99.4" y="49.2">12</text>
<text x="99.4" y="51.7">13</text>
<text x="105.5" y="50.5">TXON2</text>
<text x="105.5" y="53">RXIP1</text>
<text x="125.1" y="50.5">TXON1</text>
<text x="126.1" y="53">RXIP2</text>
<text x="136.2" y="51.7">16</text>
<text x="136.2" y="49.2">17</text>
<text x="189.3" y="50.5">11</text>
<text x="189.3" y="53">12</text>
<text x="99.4" y="54.3">14</text>
<text x="105.5" y="55.5">RXIN1</text>
<text x="125.8" y="55.5">RXIN2</text>
<text x="136.2" y="54.3">15</text>
<text x="194.3" y="77.1">1</text>
<text x="23.3" y="86">1</text>
<text x="23.3" y="88.5">6</text>
<text x="66.3" y="84.7">1</text>
<text x="66.3" y="87.3">3</text>
<text x="66.3" y="89.8">4</text>
<text x="71.2" y="86">C1+</text>
<text x="71.2" y="88.5">C1-</text>
<text x="80.6" y="86">VDD</text>
<text x="80.9" y="88.5">VCC</text>
<text x="89.2" y="84.7">2</text>
<text x="89.2" y="87.3">16</text>
<text x="195.8" y="89.8">1</text>
<text x="23.3" y="91.1">2</text>
<text x="23.3" y="93.6">7</text>
<text x="66.3" y="92.3">5</text>
<text x="71.2" y="91.1">C2+</text>
<text x="71.2" y="93.6">C2-</text>
<text x="195.8" y="94.9">2</text>
<text x="200.7" y="91.1">VIN</text>
<text x="206.2" y="93.6">VOUT</text>
<text x="216.2" y="92.3">3</text>
<text x="23.3" y="96.1">3</text>
<text x="23.3" y="98.7">8</text>
<text x="23.3" y="101.2">4</text>
<text x="65.2" y="99.9">10</text>
<text x="65.2" y="97.4">11</text>
<text x="71.2" y="101.2">T2IN</text>
<text x="71.2" y="98.7">T1IN</text>
<text x="78.5" y="101.2">T2OUT</text>
<text x="78.5" y="98.7">T1OUT</text>
<text x="89.2" y="99.9">7</text>
<text x="89.2" y="97.4">14</text>
<text x="200.7" y="96.1">GND</text>
<text x="23.3" y="103.8">9</text>
<text x="23.3" y="106.3">5</text>
<text x="65.2" y="105">12</text>
<text x="66.3" y="107.6">9</text>
<text x="71.2" y="106.3">R1OUT</text>
<text x="80.4" y="106.3">R1IN</text>
<text x="89.2" y="107.6">8</text>
<text x="89.2" y="105">13</text>
<text x="65.2" y="112.6">15</text>
<text x="71.2" y="108.8">R2OUT</text>
<text x="71.2" y="113.9">GND</text>
<text x="80.4" y="108.8">R2IN</text>
<text x="81" y="113.9">VEE</text>
<text x="89.2" y="112.6">6</text>
<text x="202.1" y="115.2">1</text>
<text x="202.1" y="117.7">2</text>
<text x="207" y="116.4">RESET</text>
<text x="207" y="119">RXD</text>
<text x="216.4" y="116.4">VDD</text>
<text x="217.1" y="119">P1.7</text>
<text x="225" y="117.7">19</text>
<text x="225" y="115.2">20</text>
<text x="257.9" y="115.2">2</text>
<text x="265.9" y="115.2">1</text>
<text x="202.1" y="120.2">3</text>
<text x="202.1" y="122.8">4</text>
<text x="202.1" y="125.3">5</text>
<text x="207" y="121.5">TXD</text>
<text x="207" y="124">P4.1</text>
<text x="217.1" y="124">P1.5</text>
<text x="217.1" y="121.5">P1.6</text>
<text x="225" y="125.3">16</text>
<text x="225" y="122.8">17</text>
<text x="225" y="120.2">18</text>
<text x="202.1" y="127.9">6</text>
<text x="202.1" y="130.4">7</text>
<text x="207" y="126.6">P4.2</text>
<text x="207" y="129.1">INT0</text>
<text x="207" y="131.7">INT1</text>
<text x="217.1" y="131.7">P1.2</text>
<text x="217.1" y="129.1">P1.3</text>
<text x="217.1" y="126.6">P1.4</text>
<text x="225" y="130.4">14</text>
<text x="225" y="127.9">15</text>
<text x="257.9" y="126.6">2</text>
<text x="265.9" y="126.6">1</text>
<text x="38.2" y="135.5">Green</text>
<text x="45.8" y="135.2">10.</text>
<text x="104.2" y="135.7">Green</text>
<text x="111.8" y="135.5">10.</text>
<text x="202.1" y="132.9">8</text>
<text x="202.1" y="135.5">9</text>
<text x="207" y="134.2">T0</text>
<text x="207" y="136.7">PWM</text>
<text x="217.1" y="134.2">P1.1</text>
<text x="217.1" y="136.7">P1.0</text>
<text x="225" y="132.9">13</text>
<text x="225" y="135.5">12</text>
<text x="46.1" y="143.3">9</text>
<text x="112.1" y="143.6">9</text>
<text x="201" y="138">10</text>
<text x="207" y="139.3">GND</text>
<text x="217.1" y="139.3">P3.7</text>
<text x="225" y="138">11</text>
<text x="271.7" y="140.5">1</text>
<text x="271.7" y="143.1">2</text>
<text x="15.4" y="148.2">1 TX+</text>
<text x="39.5" y="148.2">TD+</text>
<text x="46.1" y="148.2">1</text>
<text x="81.4" y="148.4">1 TX+</text>
<text x="105.5" y="148.4">TD+</text>
<text x="112.1" y="148.4">1</text>
<text x="271.7" y="145.6">3</text>
<text x="271.7" y="148.2">4</text>
<text x="46.1" y="153.2">4</text>
<text x="112.1" y="153.5">4</text>
<text x="271.7" y="150.7">5</text>
<text x="271.7" y="153.2">6</text>
<text x="271.7" y="155.8">7</text>
<text x="15.9" y="158.3">2 TX-</text>
<text x="40" y="158.3">TD-</text>
<text x="46.1" y="158.3">2</text>
<text x="81.9" y="158.6">2 TX-</text>
<text x="106" y="158.6">TD-</text>
<text x="112.1" y="158.6">2</text>
<text x="271.7" y="158.3">8</text>
<text x="15.3" y="163.4">3 RX+</text>
<text x="39.3" y="163.4">RD+</text>
<text x="46.1" y="163.4">3</text>
<text x="81.3" y="163.6">3 RX+</text>
<text x="105.3" y="163.6">RD+</text>
<text x="112.1" y="163.6">3</text>
<text x="15.3" y="173.5">6 RX-</text>
<text x="39.9" y="173.5">RD-</text>
<text x="46.1" y="173.5">6</text>
<text x="46.1" y="168.4">5</text>
<text x="81.3" y="173.8">6 RX-</text>
<text x="105.9" y="173.8">RD-</text>
<text x="112.1" y="173.8">6</text>
<text x="112.1" y="168.7">5</text>
<text x="19.3" y="176.1">4</text>
<text x="19.3" y="178.6">5</text>
<text x="37.1" y="178.6">Yellow</text>
<text x="46.1" y="178.1">11</text>
<text x="85.3" y="176.3">4</text>
<text x="85.3" y="178.9">5</text>
<text x="103.1" y="178.9">Yellow</text>
<text x="112.1" y="178.3">11</text>
<text x="201.4" y="174.8">Title</text>
<text x="19.3" y="180.6">7</text>
<text x="19.3" y="183.2">8</text>
<text x="45.8" y="185.7">12</text>
<text x="85.3" y="180.9">7</text>
<text x="85.3" y="183.4">8</text>
<text x="111.8" y="186">12</text>
<text x="201.4" y="182.4">Size</text>
<text x="214.1" y="182.4">Number</text>
<text x="264.9" y="182.4">Revision</text>
<text x="12.2" y="187.2">8</text>
<text x="78.2" y="187.5">8</text>
<text x="201.4" y="190">Date:</text>
<text x="202.7" y="186.2">A4</text>
<text x="212.9" y="190">2013-11-05</text>
<text x="252.2" y="190">Sheet</text>
<text x="259.4" y="190">of</text>
<text x="201.4" y="192.6">File:</text>
<text x="212.9" y="192.6">F:\PCB\..\HLK-RM04_KIT-V2.3.sch</text>
<text x="252.2" y="192.6">Drawn By:</text>
</g>
</svg>
